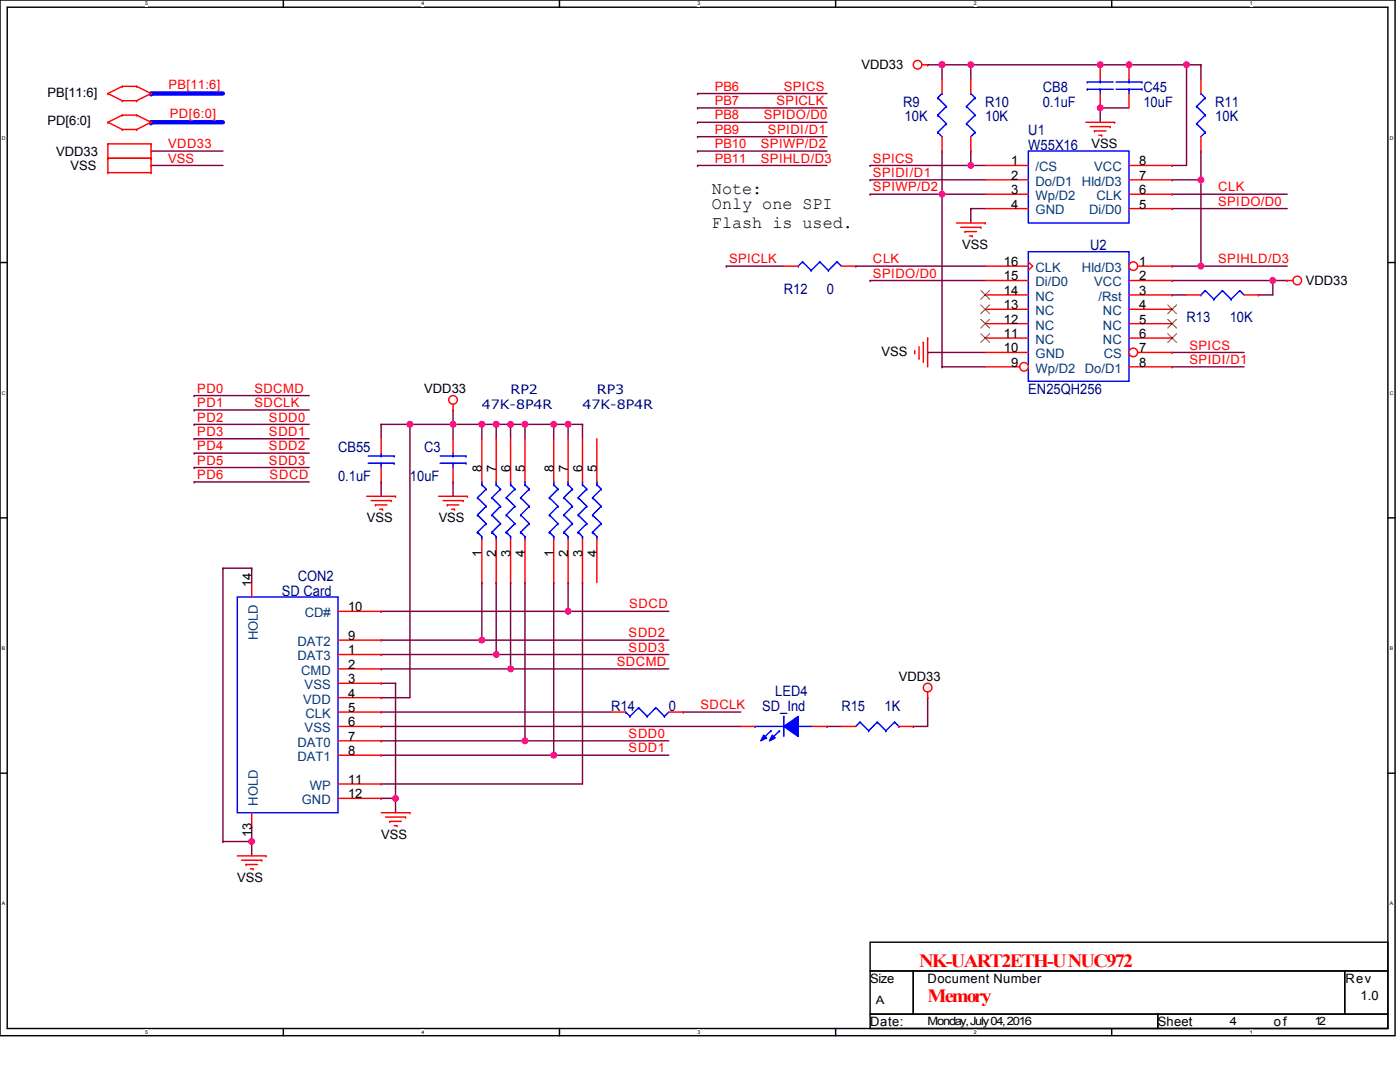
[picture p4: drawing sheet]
<svg xmlns="http://www.w3.org/2000/svg" width="279mm" height="216mm" viewBox="0 0 279 216" stroke-linecap="round" stroke-linejoin="round" font-family="sans-serif">
<path d="M0 0h278.4v206.7h-278.4zM1.4 1.4h275.6v203.8h-275.6z" fill="none" stroke="#000" stroke-width=".29"/>
<g fill="#fff">
<path d="M29 .2h.6v1.1h-.6z"/>
<path d="M29 205.4h.6v1.1h-.6z"/>
</g>
<path d="M56.5 0v1.4M56.5 205.2v1.5" fill="none" stroke="#000" stroke-width=".29"/>
<g fill="#fff">
<path d="M84.1 .2h.6v1.1h-.6z"/>
<path d="M84.1 205.4h.6v1.1h-.6z"/>
</g>
<path d="M111.7 0v1.4M111.7 205.2v1.5" fill="none" stroke="#000" stroke-width=".29"/>
<g fill="#fff">
<path d="M139.2 .2h.6v1.1h-.6z"/>
<path d="M139.2 205.4h.6v1.1h-.6z"/>
</g>
<path d="M166.8 0v1.4M166.8 205.2v1.5" fill="none" stroke="#000" stroke-width=".29"/>
<g fill="#fff">
<path d="M194.3 .2h.6v1.1h-.6z"/>
<path d="M194.3 205.4h.6v1.1h-.6z"/>
</g>
<path d="M221.9 0v1.4M221.9 205.2v1.5" fill="none" stroke="#000" stroke-width=".29"/>
<g fill="#fff">
<path d="M249.4 .2h.6v1.1h-.6z"/>
<path d="M249.4 205.4h.6v1.1h-.6z"/>
<path d="M.4 26.9h.7v1.2h-.7z"/>
<path d="M277.3 26.9h.8v1.2h-.8z"/>
<path d="M.4 77.9h.7v1.1h-.7z"/>
<path d="M277.3 77.9h.8v1.1h-.8z"/>
</g>
<path d="M0 52.4h1.4M277 52.4h1.4" fill="none" stroke="#000" stroke-width=".29"/>
<g fill="#fff">
<path d="M.4 128.8h.7v1.2h-.7z"/>
<path d="M277.3 128.8h.7v1.2h-.7z"/>
</g>
<path d="M0 103.3h1.4M277 103.3h1.4" fill="none" stroke="#000" stroke-width=".29"/>
<g fill="#fff">
<path d="M.4 179.7h.7v1.2h-.7z"/>
<path d="M277.3 179.7h.7v1.2h-.7z"/>
</g>
<path d="M0 154.3h1.4M277 154.3h1.4" fill="none" stroke="#000" stroke-width=".29"/>
<g fill="none" stroke="#800040" stroke-width=".29">
<path d="M139.2 18.7h.1M139.2 18.7h25.8M188 12.9h.1M188 12.9v2.9M193.7 12.9h.1M193.7 12.9v2.9M225.3 12.9h.1M225.3 12.9h11.5M139.2 21.5h.1M139.2 24.4h.1M139.2 33h.1M139.2 30.1h.1"/>
<path d="M139.2 27.3h.1M139.2 21.5h25.8M139.2 24.4h25.8M139.2 33h25.8M139.2 30.1h25.8M139.2 27.3h25.8M173.7 33h.1M173.7 35.9h.1M173.7 38.8h.1M173.7 33h22.9M173.7 38.8h22.9M173.7 35.9h22.9"/>
<path d="M188 38.8h.1M188 30.1h.1M188 30.1v43.1M193.7 33h.1M193.7 30.1h.1M193.7 30.1v2.9M219.6 21.5h.1M219.6 21.5h5.7M219.6 21.5v2.9M233.9 38.8h.1M233.9 33h.1M233.9 35.9h.1"/>
<path d="M233.9 33h2.9M233.9 38.8h23M233.9 35.9h5.8M239.7 35.9h.1M239.7 30.1h.1M239.7 30.1v23M145 53.1h.1M145 53.1h11.4M170.8 53.1h.1M170.8 53.1h25.8M173.7 56h.1M173.7 56h22.9"/>
<path d="M193.7 41.6h.1M193.7 41.6h2.9M193.7 41.6v2.9M233.9 41.6h.1M233.9 53.1h.1M233.9 58.8h.1M233.9 41.6h23M233.9 53.1h23M233.9 58.8h2.9M239.7 53.1h.1M251.1 58.8h.1M251.1 58.8h2.9"/>
<path d="M254 56h.1M254 56h2.9M38.8 78.9h.1M38.8 78.9h22.9M185.1 70.3h.1M185.1 70.3h11.5M188 73.2h.1M188 73.2h8.6M233.9 70.3h.1M233.9 73.2h.1M233.9 73.2h14.4M233.9 70.3h14.4"/>
<path d="M38.8 84.7h.1M38.8 87.5h.1M38.8 90.4h.1M38.8 93.3h.1M38.8 96.2h.1M38.8 81.8h.1M38.8 84.7h22.9M38.8 87.5h22.9M38.8 90.4h22.9M38.8 93.3h22.9M38.8 96.2h22.9M38.8 81.8h22.9"/>
<path d="M90.4 81.8h.1M90.4 96.2h.1M90.4 81.8v2.9M90.4 96.2v2.8M96.2 84.7h.1M96.2 84.7h2.8M104.8 84.7h.1M104.8 84.7v2.8M110.5 84.7h.1M110.5 84.7h2.9M76.1 133.5h.1M76.1 133.5h25.8"/>
<path d="M76.1 147.8h.1M76.1 147.8h28.7M136.3 142.1h.1M136.3 142.1h11.5"/>
</g>
<path d="M30.1 18.7h14.4" fill="none" stroke="#00f" stroke-width=".86"/>
<circle cx="30.1" cy="18.7" r=".43" fill="#00f"/>
<path d="M30.1 30.1h.1M30.1 33h.1M30.1 30.1h14.4M30.1 33h14.4" fill="none" stroke="#800040" stroke-width=".29"/>
<path d="M30.1 24.4h14.4" fill="none" stroke="#00f" stroke-width=".86"/>
<circle cx="30.1" cy="24.4" r=".43" fill="#00f"/>
<g fill="none" stroke="#800040" stroke-width=".29">
<path d="M185.1 12.9h.1M185.1 12.9h40.2M188 12.9h.1M193.7 12.9h.1M219.6 12.9h.1M236.8 12.9h.1M236.8 12.9h2.9M236.8 12.9v20.1M239.7 12.9h.1M239.7 12.9v2.9M233.9 56h.1M233.9 56h20.1"/>
<path d="M254 56h.1M254 56v2.8M76.1 96.2h.1M76.1 84.7h.1M76.1 84.7h20.1M76.1 84.7v2.8M76.1 96.2v2.8M81.8 84.7h.1M81.8 84.7v54.5h-5.7M90.4 84.7h.1M90.4 84.7v2.8M96.2 84.7h.1"/>
<path d="M96.2 84.7v2.8M99 84.7h.1M99 84.7v2.8M99 84.7h11.5M101.9 84.7h.1M101.9 84.7v2.8M104.8 84.7h.1M110.5 84.7h.1M110.5 84.7v2.8M113.4 84.7h.1M113.4 84.7h2.8M113.4 84.7v2.8"/>
<path d="M116.2 84.7h.1M116.2 84.7v2.8M44.5 113.4h.1M44.5 113.4h5.7M44.5 113.4v54.5M50.2 113.4h.1M50.2 113.4v2.8M96.2 116.2h.1M96.2 116.2v11.5M99 116.2h.1M99 116.2v14.4M101.9 116.2h.1"/>
<path d="M101.9 116.2v17.3M104.8 116.2h.1M104.8 116.2v31.6M110.5 116.2h.1M110.5 116.2v34.5M113.4 116.2h.1M113.4 116.2v5.8M116.2 116.2h.1M116.2 116.2v40.2h-40.1M76.1 130.6h.1M76.1 122h.1M76.1 136.3h.1"/>
<path d="M76.1 139.2h.1M76.1 127.7h.1M76.1 122h57.4M76.1 127.7h57.4M76.1 130.6h57.4M76.1 136.3h2.8M78.9 136.3h.1M78.9 136.3v25.9M96.2 127.7h.1M99 130.6h.1M101.9 133.5h.1M101.9 133.5h31.6"/>
<path d="M113.4 122h.1M185.1 139.2h.1M185.1 139.2v5.8h-2.8M76.1 150.7h.1M76.1 159.3h.1M76.1 142.1h.1M76.1 156.4h.1M76.1 145h.1M76.1 150.7h57.4M76.1 145h71.7M76.1 159.3h2.8M76.1 142.1h45.9"/>
<path d="M78.9 159.3h.1M104.8 147.8h.1M104.8 147.8h28.7M110.5 150.7h.1M165 145h.1M165 145h2.9M182.3 145h.1M44.5 167.9h.1M44.5 167.9h5.7M50.2 167.9h.1M50.2 165h.1M50.2 165v5.8"/>
</g>
<g fill="none" stroke="#f00" stroke-width=".29">
<path d="M21.5 18.7h.1M21.5 18.7l2.9 1.4M24.4 17.2h.1M24.4 17.2l-2.9 1.5M24.4 17.2h2.9M27.3 17.2h.1M27.3 17.2l2.8 1.5M30.1 18.7h.1M30.1 18.7l-2.8 1.4M184 12.9h1.1M185.1 12.9h.1M219.6 12.9v2.9"/>
<path d="M219.6 18.7v2.8M21.5 31.6h.1M21.5 28.7h.1M21.5 34.4h.1M21.5 24.4h.1M21.5 28.7h8.6M21.5 31.6h8.6M21.5 28.7v5.7M21.5 34.4h8.6M21.5 24.4l2.9 1.4M24.4 20.1h.1M24.4 23h.1"/>
<path d="M24.4 25.8h.1M24.4 20.1h2.9M24.4 23l-2.9 1.4M24.4 23h2.9M24.4 25.8h2.9M27.3 20.1h.1M27.3 23h.1M27.3 25.8h.1M27.3 23l2.8 1.4M30.1 28.7h.1M30.1 31.6h.1M30.1 34.4h.1"/>
<path d="M30.1 24.4h.1M30.1 28.7v5.7M30.1 24.4l-2.8 1.4M216.7 24.4h5.7M217.6 25.3h4M218.4 26.1h.1M218.4 26.1h2.3M219.3 27h.6M219.9 27h.1M221.6 25.3h.1M222.4 24.4h.1M190.9 44.5h5.7"/>
<path d="M191.7 45.4h4.1M192.6 46.2h.1M192.6 46.2h2.3M193.5 47.1h.5M194 47.1h.1M195.8 45.4h.1M196.6 44.5h.1M256.9 56h.1M256.9 56h1.1M182.5 70h.1M182.5 70v.6M183.4 71.5h.1"/>
<path d="M183.4 69.2v2.3M184.3 68.3h.1M184.3 68.3v4M185.1 67.5h.1M185.1 67.5v5.7M73.2 99h5.7M74.1 99.9h4M78.1 99.9h.1M78.9 99h.1M87.5 99h5.8M88.4 99.9h4M90.4 81.8h.1"/>
<path d="M90.4 80.7v1.1M92.4 99.9h.1M93.3 99h.1M74.9 100.7h.1M74.9 100.7h2.3M75.8 101.6h.6M76.4 101.6h.1M89.3 100.7h.1M89.3 100.7h2.3M90.1 101.6h.6M90.7 101.6h.1M185.1 139.2h.1"/>
<path d="M185.1 138.1v1.1M47.4 170.8h5.7M48.2 171.6h4M49.1 172.5h.1M49.1 172.5h2.3M49.9 173.4h.6M50.5 173.4h.1M52.2 171.6h.1M53.1 170.8h.1M76.1 162.2h5.7M76.9 163h4M77.8 163.9h.1"/>
<path d="M77.8 163.9h2.3M78.7 164.8h.5M79.2 164.8h.1M80.9 163h.1M81.8 162.2h.1"/>
<circle cx="183.1" cy="12.9" r=".86"/>
<circle cx="258.9" cy="56" r=".86"/>
<circle cx="90.4" cy="79.8" r=".86"/>
<circle cx="185.1" cy="137.2" r=".86"/>
</g>
<path d="M173.7 188h103.3v5.7h-103.3zM173.7 193.7h8.6v8.7h-8.6zM182.3 193.7h86.1v8.7h-86.1zM268.4 193.7h8.6v8.7h-8.6zM173.7 202.4h57.4v2.8h-57.4zM231.1 202.4h45.9v2.8h-45.9z" fill="none" stroke="#000" stroke-width=".29"/>
<path d="M217 17.8h.1M217 16.4h.1M217 17.8h5.2M217 16.4h5.2M219.6 16.4h.1M219.6 17.8h.1M219.6 15.8v.6M219.6 17.8v.9M205.2 50.2h20.1v25.9h-20.1z" fill="none" stroke="#00f" stroke-width=".29"/>
<circle cx="226.2" cy="53.1" r=".86" fill="#fff"/>
<g fill="none" stroke="#f00" stroke-width=".29">
<path d="M225.3 56h8.6M225.3 58.8h8.6M227 53.1h6.9M225.3 61.7h8.6M225.3 64.6h8.6M225.3 67.5h8.6"/>
<circle cx="226.2" cy="53.1" r=".86"/>
</g>
<path d="M233.1 60.9l1.7 1.7M233.1 63.7l1.7 1.8M233.1 66.6l1.7 1.7M234.8 60.9l-1.7 1.7M234.8 63.7l-1.7 1.8M234.8 66.6l-1.7 1.7" fill="none" stroke="#804000" stroke-width=".2"/>
<circle cx="226.2" cy="70.3" r=".86" fill="#fff"/>
<g fill="none" stroke="#f00" stroke-width=".29">
<path d="M225.3 73.2h8.6M227 70.3h6.9"/>
<circle cx="226.2" cy="70.3" r=".86"/>
</g>
<circle cx="204.4" cy="73.2" r=".86" fill="#fff"/>
<g fill="none" stroke="#f00" stroke-width=".29">
<path d="M239.7 15.8v2.9M239.7 27.3v2.8M156.4 53.1h2.9M167.9 53.1h2.9M196.6 58.8h8.6M196.6 56h8.6M196.6 53.1h8.6M205.2 52.2l.9 .9-.9 .9M196.6 73.2h6.9M196.6 70.3h8.6M196.6 67.5h8.6M196.6 64.6h8.6"/>
<path d="M196.6 61.7h8.6"/>
<circle cx="204.4" cy="73.2" r=".86"/>
</g>
<path d="M195.8 58l1.7 1.7M197.5 58l-1.8 1.7M195.8 66.6l1.7 1.7M195.8 63.7l1.7 1.8M195.8 60.9l1.7 1.7M197.5 66.6l-1.8 1.7M197.5 63.7l-1.8 1.8M197.5 60.9l-1.8 1.7" fill="none" stroke="#804000" stroke-width=".2"/>
<g fill="none" stroke="#00f" stroke-width=".29">
<path d="M239.7 18.7h.1M239.7 18.7l.8 .8M240.5 19.5h.1M240.5 19.5l-1.7 1.7M238.8 24.7h.1M238.8 21.2h.1M238.8 24.7l1.7 1.7M238.8 21.2l1.7 1.8M240.5 26.4h.1M240.5 23h.1M240.5 26.4l-.8 .9M240.5 23l-1.7 1.7"/>
<path d="M159.3 53.1h.1M160.2 52.2h.1M160.2 52.2l1.7 1.8M160.2 52.2l-.9 .9M161.9 54h.1M163.6 52.2h.1M163.6 52.2l1.7 1.8M163.6 52.2l-1.7 1.8M165.3 54h.1M167 52.2h.1M167 52.2l.9 .9M167 52.2l-1.7 1.8"/>
<path d="M150.7 145h.1M150.7 145h5.7M156.4 142.9h.1M156.4 142.9v4.1M159.3 145h.1M159.3 145h2.9"/>
</g>
<path d="M156.4 145l2.9-2.1v4.1z" fill-rule="evenodd" fill="#00f"/>
<path d="M156.4 145l2.9-2.1v4.1z" fill="none" stroke="#00f" stroke-width=".29"/>
<path d="M152.4 146.7l.6 .6-1.2 .5z" fill-rule="evenodd" fill="#00f"/>
<path d="M152.4 146.7l.6 .6-1.2 .5z" fill="none" stroke="#00f" stroke-width=".29"/>
<path d="M154.1 146.7l.6 .6-1.1 .5z" fill-rule="evenodd" fill="#00f"/>
<g fill="none" stroke="#00f" stroke-width=".29">
<path d="M187.1 19.5h.1M187.1 19.5l1.8 1.7M188 18.7h.1M188 18.7l-.9 .8M193.7 18.7h.1M193.7 18.7l.9 .8M194.6 19.5h.1M194.6 19.5l-1.7 1.7M222.7 17.8h5.2M222.7 16.4h5.2M225.3 16.4h.1M225.3 17.8h.1"/>
<path d="M225.3 15.8v.6M225.3 17.8v.9M227.9 17.8h.1M227.9 16.4h.1M187.1 26.4h.1M187.1 23h.1M187.1 26.4l.9 .9M187.1 23l1.8 1.7M188.9 24.7h.1M188.9 21.2h.1M188.9 24.7l-1.8 1.7M188.9 21.2l-1.8 1.8"/>
<path d="M192.9 24.7h.1M192.9 21.2h.1M192.9 24.7l1.7 1.7M192.9 21.2l1.7 1.8M194.6 26.4h.1M194.6 23h.1M194.6 26.4l-.9 .9M194.6 23l-1.7 1.7M205.2 30.1h20.1v14.4h-20.1zM239.7 58.8h.1M240.5 58h.1M240.5 58l1.8 1.7"/>
<path d="M240.5 58l-.8 .8M242.3 59.7h.1M244 58h.1M244 58l1.7 1.7M244 58l-1.7 1.7M245.7 59.7h.1M247.4 58h.1M247.4 58l.9 .8M247.4 58l-1.7 1.7M73.5 92.4h5.2M73.5 91h5.2M76.1 91h.1"/>
<path d="M76.1 92.4h.1M76.1 90.4v.6M76.1 92.4v.9M78.7 92.4h.1M78.7 91h.1M87.8 92.4h5.2M87.8 91h5.2M90.4 91h.1M90.4 92.4h.1M90.4 90.4v.6M90.4 92.4v.9M93 92.4h.1"/>
<path d="M93 91h.1M95.3 99.3h.1M95.3 99.3l1.7 1.7M96.2 96.7h.1M96.2 96.2h.1M96.2 96.2v.5M96.2 96.7l.8 .9M97 97.6h.1M97 97.6l-1.7 1.7M98.2 99.3h.1M98.2 99.3l1.7 1.7M99 96.7h.1"/>
<path d="M99 96.2h.1M99 96.2v.5M99 96.7l.9 .9M99.9 97.6h.1M99.9 97.6l-1.7 1.7M101 99.3h.1M101 99.3l1.8 1.7M101.9 96.7h.1M101.9 96.2h.1M101.9 96.2v.5M101.9 96.7l.9 .9M102.8 97.6h.1"/>
<path d="M102.8 97.6l-1.8 1.7M103.9 99.3h.1M103.9 99.3l1.7 1.7M104.8 96.7h.1M104.8 96.2h.1M104.8 96.2v.5M104.8 96.7l.8 .9M105.6 97.6h.1M105.6 97.6l-1.7 1.7M109.6 99.3h.1M109.6 99.3l1.8 1.7M110.5 96.7h.1"/>
<path d="M110.5 96.2h.1M110.5 96.2v.5M110.5 96.7l.9 .9M111.4 97.6h.1M111.4 97.6l-1.8 1.7M112.5 99.3h.1M112.5 99.3l1.7 1.7M113.4 96.7h.1M113.4 96.2h.1M113.4 96.2v.5M113.4 96.7l.8 .9M114.2 97.6h.1"/>
<path d="M114.2 97.6l-1.7 1.7M115.4 99.3h.1M115.4 99.3l1.7 1.7M116.2 96.7h.1M116.2 96.2h.1M116.2 96.2v.5M116.2 96.7l.9 .9M117.1 97.6h.1M117.1 97.6l-1.7 1.7M118.3 99.3h.1M118.3 99.3l1.7 1.7M119.1 96.7h.1"/>
<path d="M119.1 96.2h.1M119.1 96.2v.5M119.1 96.7l.9 .9M120 97.6h.1M120 97.6l-1.7 1.7M47.4 119.1h20.1v43.1h-20.1zM95.3 106.2h.1M95.3 102.8h.1M95.3 106.2l.3 .3M95.3 106.2l.9 .9M95.3 102.8l1.7 1.7M96.2 107.1h.1"/>
<path d="M96.2 107.1v.5M97 104.5h.1M97 101h.1M97 104.5l-1.7 1.7M97 101l-1.7 1.8M98.2 106.2h.1M98.2 102.8h.1M98.2 106.2l.3 .3M98.2 106.2l.8 .9M98.2 102.8l1.7 1.7M99 107.1h.1M99 107.1v.5"/>
<path d="M99.9 104.5h.1M99.9 101h.1M99.9 104.5l-1.7 1.7M99.9 101l-1.7 1.8M101 106.2h.1M101 102.8h.1M101 106.2l.3 .3M101 106.2l.9 .9M101 102.8l1.8 1.7M101.9 107.1h.1M101.9 107.1v.5M102.8 104.5h.1"/>
<path d="M102.8 101h.1M102.8 104.5l-1.8 1.7M102.8 101l-1.8 1.8M103.9 106.2h.1M103.9 102.8h.1M103.9 106.2l.3 .3M103.9 106.2l.9 .9M103.9 102.8l1.7 1.7M104.8 107.1h.1M104.8 107.1v.5M105.6 104.5h.1M105.6 101h.1"/>
<path d="M105.6 104.5l-1.7 1.7M105.6 101l-1.7 1.8M109.6 106.2h.1M109.6 102.8h.1M109.6 106.2l.3 .3M109.6 106.2l.9 .9M109.6 102.8l1.8 1.7M110.5 107.1h.1M110.5 107.1v.5M111.4 104.5h.1M111.4 101h.1M111.4 104.5l-1.8 1.7"/>
<path d="M111.4 101l-1.8 1.8M112.5 106.2h.1M112.5 102.8h.1M112.5 106.2l.3 .3M112.5 106.2l.9 .9M112.5 102.8l1.7 1.7M113.4 107.1h.1M113.4 107.1v.5M114.2 104.5h.1M114.2 101h.1M114.2 104.5l-1.7 1.7M114.2 101l-1.7 1.8"/>
<path d="M115.4 106.2h.1M115.4 102.8h.1M115.4 106.2l.3 .3M115.4 106.2l.8 .9M115.4 102.8l1.7 1.7M116.2 107.1h.1M116.2 107.1v.5M117.1 104.5h.1M117.1 101h.1M117.1 104.5l-1.7 1.7M117.1 101l-1.7 1.8M118.3 106.2h.1"/>
<path d="M118.3 102.8h.1M118.3 106.2l.2 .3M118.3 106.2l.8 .9M118.3 102.8l1.7 1.7M119.1 107.1h.1M119.1 107.1v.5M120 104.5h.1M120 101h.1M120 104.5l-1.7 1.7M120 101l-1.7 1.8M124.9 142.1h.1M124.9 142.1l.8 .8"/>
<path d="M125.7 142.9h.1M127.4 141.2h.1M127.4 141.2l1.8 1.7M127.4 141.2l-1.7 1.7M129.2 142.9h.1M130.9 141.2h.1M130.9 141.2l1.7 1.7M130.9 141.2l-1.7 1.7M132.6 142.9h.1M133.5 142.1l-.9 .8M153.8 145.8h.1M153.8 145.8l-1.7 1.7"/>
<path d="M154.1 146.7l.6 .6-1.1 .5zM155.6 145.8h.1M155.6 145.8l-1.8 1.7M171.6 144.1h.1M171.6 144.1l-.8 .9M171.6 144.1l1.8 1.7M173.4 145.8h.1M175.1 144.1h.1M175.1 144.1l-1.7 1.7M175.1 144.1l1.7 1.7M176.8 145.8h.1M178.5 144.1h.1"/>
<path d="M178.5 144.1l-1.7 1.7M178.5 144.1l.9 .9M179.4 145h.1"/>
</g>
<g fill="none" stroke="#f00" stroke-width=".29">
<path d="M188 15.8v2.9M193.7 15.8v2.9M225.3 12.9v2.9M225.3 18.7v2.8M188 27.3v2.8M193.7 27.3v2.8M196.6 33h8.6M196.6 35.9h8.6M196.6 38.8h8.6M225.3 33h8.6M225.3 35.9h8.6M225.3 38.8h8.6"/>
<path d="M196.6 41.6h8.6M225.3 41.6h8.6M236.8 58.8h2.9M248.3 58.8h2.8M76.1 87.5v2.9M76.1 93.3v2.9M90.4 87.5v2.9M90.4 93.3v2.9M96.2 87.5v8.7M99 87.5v8.7M101.9 87.5v8.7M104.8 87.5v8.7"/>
<path d="M110.5 87.5v8.7M113.4 87.5v8.7M116.2 87.5v8.7M119.1 87.5v8.7M50.2 116.2v2.9M96.2 107.6v8.6M99 107.6v8.6M101.9 107.6v8.6M104.8 107.6v8.6M110.5 107.6v8.6M113.4 107.6v8.6M116.2 107.6v8.6"/>
<path d="M119.1 107.6v8.6M67.5 139.2h8.6M67.5 136.3h8.6M67.5 133.5h8.6M67.5 130.6h8.6M67.5 127.7h8.6M67.5 122h8.6M67.5 145h8.6M67.5 150.7h8.6M67.5 147.8h8.6M67.5 142.1h8.6M67.5 156.4h8.6"/>
<path d="M67.5 159.3h8.6M122 142.1h2.9M133.5 142.1h2.8M147.8 145h2.9M162.2 145h2.8M167.9 145h2.9M179.4 145h2.9M50.2 162.2v2.8"/>
</g>
<circle cx="219.6" cy="21.5" r=".57" fill="#f0f"/>
<circle cx="219.6" cy="21.5" r=".57" fill="none" stroke="#f0f" stroke-width=".29"/>
<circle cx="193.7" cy="33" r=".57" fill="#f0f"/>
<circle cx="193.7" cy="33" r=".57" fill="none" stroke="#f0f" stroke-width=".29"/>
<circle cx="239.7" cy="53.1" r=".57" fill="#f0f"/>
<circle cx="239.7" cy="53.1" r=".57" fill="none" stroke="#f0f" stroke-width=".29"/>
<circle cx="239.7" cy="35.9" r=".57" fill="#f0f"/>
<circle cx="239.7" cy="35.9" r=".57" fill="none" stroke="#f0f" stroke-width=".29"/>
<circle cx="188" cy="38.8" r=".57" fill="#f0f"/>
<circle cx="188" cy="38.8" r=".57" fill="none" stroke="#f0f" stroke-width=".29"/>
<circle cx="236.8" cy="12.9" r=".57" fill="#f0f"/>
<circle cx="236.8" cy="12.9" r=".57" fill="none" stroke="#f0f" stroke-width=".29"/>
<circle cx="225.3" cy="12.9" r=".57" fill="#f0f"/>
<circle cx="225.3" cy="12.9" r=".57" fill="none" stroke="#f0f" stroke-width=".29"/>
<circle cx="188" cy="12.9" r=".57" fill="#f0f"/>
<circle cx="188" cy="12.9" r=".57" fill="none" stroke="#f0f" stroke-width=".29"/>
<circle cx="90.4" cy="84.7" r=".57" fill="#f0f"/>
<circle cx="90.4" cy="84.7" r=".57" fill="none" stroke="#f0f" stroke-width=".29"/>
<circle cx="113.4" cy="84.7" r=".57" fill="#f0f"/>
<circle cx="113.4" cy="84.7" r=".57" fill="none" stroke="#f0f" stroke-width=".29"/>
<circle cx="96.2" cy="84.7" r=".57" fill="#f0f"/>
<circle cx="96.2" cy="84.7" r=".57" fill="none" stroke="#f0f" stroke-width=".29"/>
<circle cx="113.4" cy="122" r=".57" fill="#f0f"/>
<circle cx="113.4" cy="122" r=".57" fill="none" stroke="#f0f" stroke-width=".29"/>
<circle cx="96.2" cy="127.7" r=".57" fill="#f0f"/>
<circle cx="96.2" cy="127.7" r=".57" fill="none" stroke="#f0f" stroke-width=".29"/>
<circle cx="110.5" cy="150.7" r=".57" fill="#f0f"/>
<circle cx="110.5" cy="150.7" r=".57" fill="none" stroke="#f0f" stroke-width=".29"/>
<circle cx="104.8" cy="147.8" r=".57" fill="#f0f"/>
<circle cx="104.8" cy="147.8" r=".57" fill="none" stroke="#f0f" stroke-width=".29"/>
<circle cx="219.6" cy="12.9" r=".57" fill="#f0f"/>
<circle cx="219.6" cy="12.9" r=".57" fill="none" stroke="#f0f" stroke-width=".29"/>
<circle cx="99" cy="130.6" r=".57" fill="#f0f"/>
<circle cx="99" cy="130.6" r=".57" fill="none" stroke="#f0f" stroke-width=".29"/>
<circle cx="104.8" cy="84.7" r=".57" fill="#f0f"/>
<circle cx="104.8" cy="84.7" r=".57" fill="none" stroke="#f0f" stroke-width=".29"/>
<circle cx="193.7" cy="12.9" r=".57" fill="#f0f"/>
<circle cx="193.7" cy="12.9" r=".57" fill="none" stroke="#f0f" stroke-width=".29"/>
<circle cx="110.5" cy="84.7" r=".57" fill="#f0f"/>
<circle cx="110.5" cy="84.7" r=".57" fill="none" stroke="#f0f" stroke-width=".29"/>
<circle cx="101.9" cy="133.5" r=".57" fill="#f0f"/>
<circle cx="101.9" cy="133.5" r=".57" fill="none" stroke="#f0f" stroke-width=".29"/>
<circle cx="188" cy="12.9" r=".57" fill="#f0f"/>
<circle cx="188" cy="12.9" r=".57" fill="none" stroke="#f0f" stroke-width=".29"/>
<circle cx="101.9" cy="84.7" r=".57" fill="#f0f"/>
<circle cx="101.9" cy="84.7" r=".57" fill="none" stroke="#f0f" stroke-width=".29"/>
<circle cx="254" cy="56" r=".57" fill="#f0f"/>
<circle cx="254" cy="56" r=".57" fill="none" stroke="#f0f" stroke-width=".29"/>
<circle cx="99" cy="84.7" r=".57" fill="#f0f"/>
<circle cx="99" cy="84.7" r=".57" fill="none" stroke="#f0f" stroke-width=".29"/>
<circle cx="78.9" cy="159.3" r=".57" fill="#f0f"/>
<circle cx="78.9" cy="159.3" r=".57" fill="none" stroke="#f0f" stroke-width=".29"/>
<circle cx="81.8" cy="84.7" r=".57" fill="#f0f"/>
<circle cx="81.8" cy="84.7" r=".57" fill="none" stroke="#f0f" stroke-width=".29"/>
<circle cx="50.2" cy="167.9" r=".57" fill="#f0f"/>
<circle cx="50.2" cy="167.9" r=".57" fill="none" stroke="#f0f" stroke-width=".29"/>
<g font-size="3.7" fill="#f00">
<text x="183.4" y="193">NK-UART2ETH-U NUC972</text>
<text x="185.1" y="199.9">Memory</text>
</g>
<g font-size="3.4">
<text x="142.1" y="38.7">Note:</text>
<text x="142.1" y="41.6">Only one SPI</text>
<text x="142.1" y="45.5">Flash is used.</text>
</g>
<g font-size="2.9" fill="#000080">
<text x="180.3" y="21.3">R9</text>
<text x="196.6" y="21.3">R10</text>
<text x="208.1" y="18.4">CB8</text>
<text x="208.1" y="21.3">0.1uF</text>
<text x="228.2" y="18.4">C45</text>
<text x="228.2" y="21.3">10uF</text>
<text x="242.5" y="21.3">R11</text>
<text x="180.5" y="24.1">10K</text>
<text x="196.6" y="24.1">10K</text>
<text x="205.2" y="27">U1</text>
<text x="205.2" y="29.9">W55X16</text>
<text x="242.5" y="24.1">10K</text>
<text x="217.6" y="50">U2</text>
<text x="156.4" y="58.6">R12</text>
<text x="165" y="58.6">0</text>
<text x="236.8" y="64.3">R13</text>
<text x="245.4" y="64.3">10K</text>
<text x="205.2" y="78.7">EN25QH256</text>
<text x="67.5" y="90.1">CB55</text>
<text x="67.5" y="95.9">0.1uF</text>
<text x="81.8" y="95.9">10uF</text>
<text x="84.7" y="90.1">C3</text>
<text x="56.3" y="118.8">SD Card</text>
<text x="59.4" y="116">CON2</text>
<text x="122" y="141.8">R14</text>
<text x="133.5" y="141.8">0</text>
<text x="152.1" y="141.8">SD_Ind</text>
<text x="154.7" y="138.9">LED4</text>
<text x="167.9" y="141.8">R15</text>
<text x="176.5" y="141.8">1K</text>
</g>
<g font-size="2.6" fill="#f00">
<text x="33.6" y="17.8">PB[11:6]</text>
<text x="33.9" y="23.5">PD[6:0]</text>
<text x="142.7" y="18.1">PB6</text>
<text x="142.7" y="21">PB7</text>
<text x="142.7" y="23.8">PB8</text>
<text x="152.4" y="23.8">SPIDO/D0</text>
<text x="155" y="21">SPICLK</text>
<text x="156.4" y="18.1">SPICS</text>
<text x="33.6" y="29.6">VDD33</text>
<text x="142.7" y="26.7">PB9</text>
<text x="142.7" y="29.6">PB10</text>
<text x="151.8" y="29.6">SPIWP/D2</text>
<text x="153.3" y="26.7">SPIDI/D1</text>
<text x="33.6" y="32.4">VSS</text>
<text x="142.7" y="32.4">PB11</text>
<text x="151.8" y="32.4">SPIHLD/D3</text>
<text x="174.2" y="32.4">SPICS</text>
<text x="174.2" y="35.3">SPIDI/D1</text>
<text x="174.2" y="38.2">SPIWP/D2</text>
<text x="243.1" y="38.2">CLK</text>
<text x="243.1" y="41.1">SPIDO/D0</text>
<text x="145.5" y="52.5">SPICLK</text>
<text x="174.2" y="52.5">CLK</text>
<text x="243.1" y="52.5">SPIHLD/D3</text>
<text x="174.2" y="55.4">SPIDO/D0</text>
<text x="237.4" y="69.8">SPICS</text>
<text x="237.4" y="72.6">SPIDI/D1</text>
<text x="39.3" y="81.2">PD1</text>
<text x="39.3" y="78.4">PD0</text>
<text x="50.8" y="81.2">SDCLK</text>
<text x="50.8" y="78.4">SDCMD</text>
<text x="39.3" y="84.1">PD2</text>
<text x="39.3" y="87">PD3</text>
<text x="39.3" y="89.8">PD4</text>
<text x="53.7" y="84.1">SDD0</text>
<text x="53.7" y="87">SDD1</text>
<text x="53.7" y="89.8">SDD2</text>
<text x="39.3" y="92.7">PD5</text>
<text x="39.3" y="95.6">PD6</text>
<text x="53.7" y="92.7">SDD3</text>
<text x="53.8" y="95.6">SDCD</text>
<text x="125.6" y="121.4">SDCD</text>
<text x="125.4" y="127.2">SDD2</text>
<text x="125.4" y="130">SDD3</text>
<text x="123.1" y="132.9">SDCMD</text>
<text x="139.8" y="141.5">SDCLK</text>
<text x="125.4" y="147.3">SDD0</text>
<text x="125.4" y="150.1">SDD1</text>
</g>
<g font-size="2.6">
<text x="171.9" y="13.8">VDD33</text>
<text x="9.5" y="19.3">PB[11:6]</text>
<text x="9.5" y="25">PD[6:0]</text>
<text x="217.9" y="29.6">VSS</text>
<text x="11.2" y="31">VDD33</text>
<text x="14.1" y="33.9">VSS</text>
<text x="201.8" y="33">1</text>
<text x="201.8" y="35.9">2</text>
<text x="227.3" y="35.9">7</text>
<text x="227.3" y="33">8</text>
<text x="201.8" y="38.7">3</text>
<text x="201.8" y="41.6">4</text>
<text x="227.3" y="41.6">5</text>
<text x="227.3" y="38.7">6</text>
<text x="192" y="49.7">VSS</text>
<text x="200.3" y="53.1">16</text>
<text x="227.3" y="53.1">1</text>
<text x="200.3" y="58.8">14</text>
<text x="200.3" y="56">15</text>
<text x="227.3" y="56">2</text>
<text x="227.3" y="58.8">3</text>
<text x="260.6" y="56.9">VDD33</text>
<text x="200.3" y="64.6">12</text>
<text x="200.3" y="61.7">13</text>
<text x="227.3" y="61.7">4</text>
<text x="227.3" y="64.6">5</text>
<text x="176" y="70.9">VSS</text>
<text x="200.3" y="70.3">10</text>
<text x="200.3" y="67.4">11</text>
<text x="227.3" y="67.4">6</text>
<text x="227.3" y="70.3">7</text>
<text x="201.8" y="73.2">9</text>
<text x="227.3" y="73.2">8</text>
<text x="84.7" y="78.4">VDD33</text>
<text x="96.2" y="94.2" transform="rotate(-90 96.2 94.2)">8</text>
<text x="99" y="94.2" transform="rotate(-90 99 94.2)">7</text>
<text x="101.9" y="94.2" transform="rotate(-90 101.9 94.2)">6</text>
<text x="104.8" y="94.2" transform="rotate(-90 104.8 94.2)">5</text>
<text x="110.5" y="94.2" transform="rotate(-90 110.5 94.2)">8</text>
<text x="113.4" y="94.2" transform="rotate(-90 113.4 94.2)">7</text>
<text x="116.2" y="94.2" transform="rotate(-90 116.2 94.2)">6</text>
<text x="119.1" y="94.2" transform="rotate(-90 119.1 94.2)">5</text>
<text x="73.2" y="104.2">VSS</text>
<text x="87.5" y="104.2">VSS</text>
<text x="96.2" y="111.1" transform="rotate(-90 96.2 111.1)">1</text>
<text x="99" y="111.1" transform="rotate(-90 99 111.1)">2</text>
<text x="101.9" y="111.1" transform="rotate(-90 101.9 111.1)">3</text>
<text x="104.8" y="111.1" transform="rotate(-90 104.8 111.1)">4</text>
<text x="110.5" y="111.1" transform="rotate(-90 110.5 111.1)">1</text>
<text x="113.4" y="111.1" transform="rotate(-90 113.4 111.1)">2</text>
<text x="116.2" y="111.1" transform="rotate(-90 116.2 111.1)">3</text>
<text x="119.1" y="111.1" transform="rotate(-90 119.1 111.1)">4</text>
<text x="50.2" y="117.1" transform="rotate(-90 50.2 117.1)">14</text>
<text x="69.5" y="122">10</text>
<text x="69.5" y="130.6">1</text>
<text x="69.5" y="127.7">9</text>
<text x="69.5" y="136.3">3</text>
<text x="69.5" y="133.5">2</text>
<text x="179.4" y="135.8">VDD33</text>
<text x="69.5" y="142.1">5</text>
<text x="69.5" y="139.2">4</text>
<text x="69.5" y="147.8">7</text>
<text x="69.5" y="144.9">6</text>
<text x="69.5" y="150.7">8</text>
<text x="69.5" y="156.4">11</text>
<text x="69.5" y="159.3">12</text>
<text x="50.2" y="167.1" transform="rotate(-90 50.2 167.1)">13</text>
<text x="76.1" y="167.4">VSS</text>
<text x="47.4" y="176">VSS</text>
<text x="173.7" y="196.1">Size</text>
<text x="185.1" y="196.1">Document Number</text>
<text x="268.5" y="196.1">Rev</text>
<text x="271.5" y="199.5">1.0</text>
<text x="173.7" y="204.7">Date:</text>
<text x="231.1" y="204.7">Sheet</text>
<text x="254.2" y="204.7">of</text>
</g>
<g font-size="2.6" fill="#004080">
<text x="206.7" y="34.2">/CS</text>
<text x="218.4" y="34.2">VCC</text>
<text x="206.7" y="37.1">Do/D1</text>
<text x="206.7" y="39.9">Wp/D2</text>
<text x="215.9" y="37.1">Hld/D3</text>
<text x="218.8" y="39.9">CLK</text>
<text x="206.7" y="42.8">GND</text>
<text x="217.4" y="42.8">Di/D0</text>
<text x="206.7" y="57.1">Di/D0</text>
<text x="206.7" y="54.3">CLK</text>
<text x="215.9" y="54.3">Hld/D3</text>
<text x="218.4" y="57.1">VCC</text>
<text x="206.7" y="65.8">NC</text>
<text x="206.7" y="62.9">NC</text>
<text x="206.7" y="60">NC</text>
<text x="219.3" y="60">/Rst</text>
<text x="220.1" y="62.9">NC</text>
<text x="220.1" y="65.8">NC</text>
<text x="206.7" y="71.5">GND</text>
<text x="206.7" y="68.6">NC</text>
<text x="220.1" y="68.6">NC</text>
<text x="220.3" y="71.5">CS</text>
<text x="206.7" y="74.4">Wp/D2</text>
<text x="216.5" y="74.4">Do/D1</text>
<text x="60.8" y="123.2">CD#</text>
<text x="51.4" y="127.8" transform="rotate(-90 51.4 127.8)">HOLD</text>
<text x="59.4" y="131.8">DAT3</text>
<text x="59.4" y="128.9">DAT2</text>
<text x="60.1" y="134.6">CMD</text>
<text x="60.8" y="137.5">VSS</text>
<text x="60.5" y="140.4">VDD</text>
<text x="61" y="143.2">CLK</text>
<text x="59.4" y="149">DAT0</text>
<text x="60.8" y="146.1">VSS</text>
<text x="59.4" y="151.9">DAT1</text>
<text x="51.4" y="160.7" transform="rotate(-90 51.4 160.7)">HOLD</text>
<text x="60.2" y="160.5">GND</text>
<text x="61.8" y="157.6">WP</text>
</g>
<g font-size="2.6" fill="#000080">
<text x="96.2" y="81.5">47K-8P4R</text>
<text x="101.9" y="78.7">RP2</text>
<text x="116.2" y="81.5">47K-8P4R</text>
<text x="119.1" y="78.7">RP3</text>
</g>
<g font-size="2.3">
<text x="174.8" y="200.4">A</text>
<text x="185.1" y="204.4">Monday, July 04, 2016</text>
<text x="245.4" y="204.4">4</text>
<text x="262.3" y="204.4">12</text>
</g>
<g font-size="1">
<text x="29" y="1.1">5</text>
<text x="84.1" y="1.1">4</text>
<text x="139.2" y="1.1">3</text>
<text x="194.3" y="1.1">2</text>
<text x="249.4" y="1.1">1</text>
<text x=".4" y="27.8">D</text>
<text x="277.3" y="27.8">D</text>
<text x=".4" y="78.8">C</text>
<text x="277.3" y="78.8">C</text>
<text x=".4" y="129.7">B</text>
<text x="277.3" y="129.7">B</text>
<text x=".4" y="180.7">A</text>
<text x="277.3" y="180.7">A</text>
<text x="29" y="206.3">5</text>
<text x="84.1" y="206.3">4</text>
<text x="139.2" y="206.3">3</text>
<text x="194.3" y="206.3">2</text>
<text x="249.4" y="206.3">1</text>
</g>
</svg>
